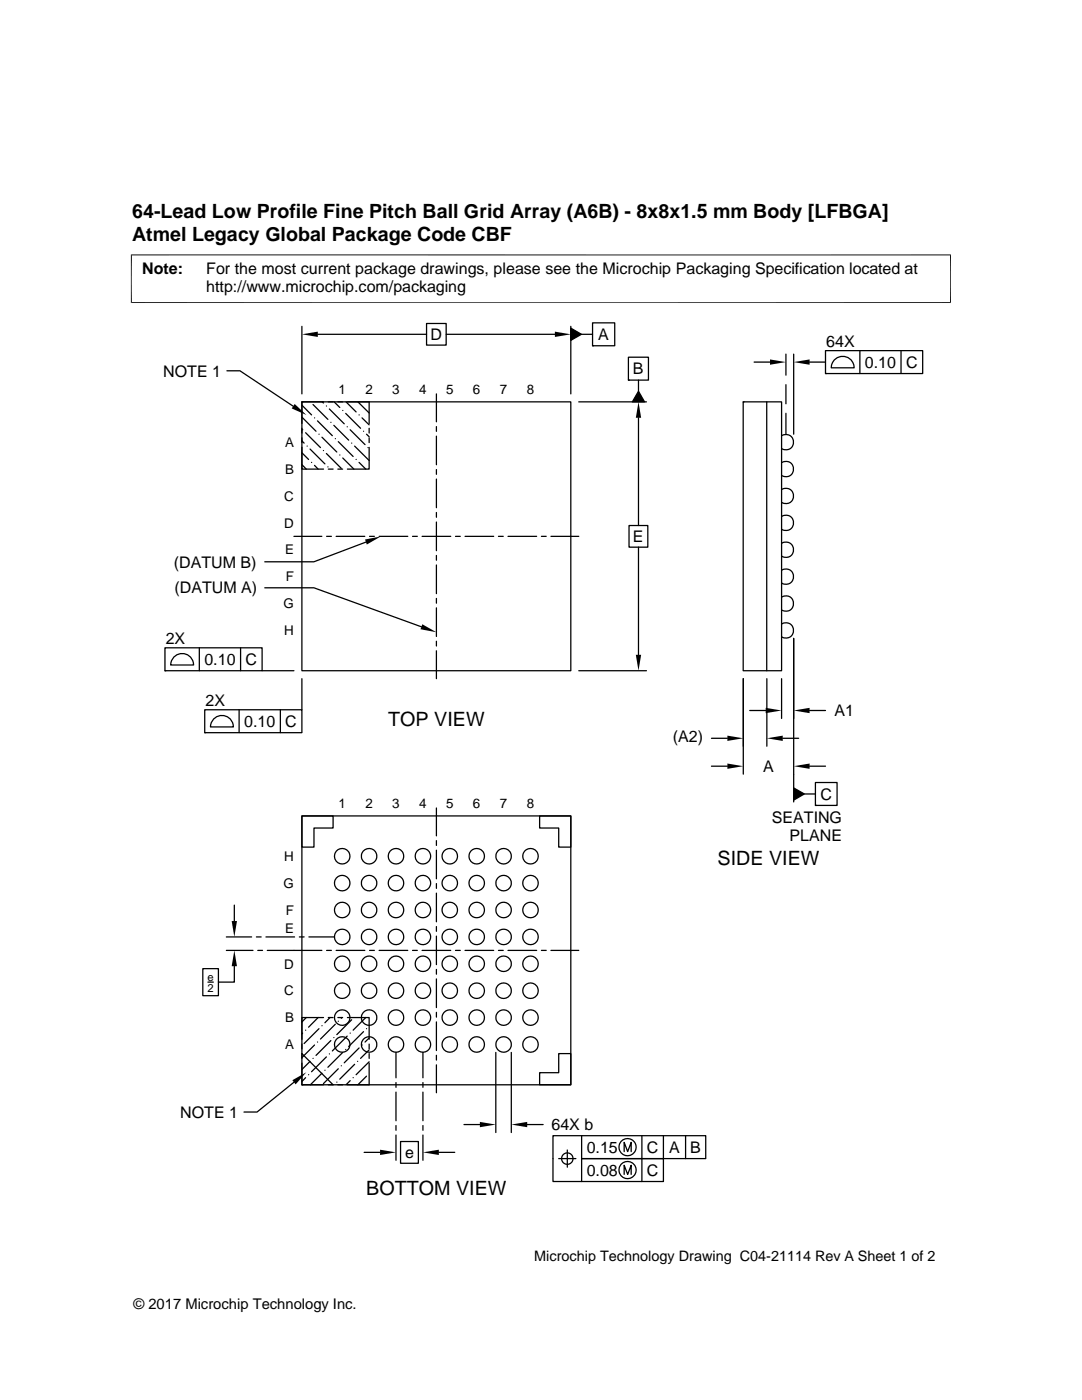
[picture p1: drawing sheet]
<svg xmlns="http://www.w3.org/2000/svg" width="216mm" height="279mm" viewBox="0 0 216 279" stroke-linecap="round" stroke-linejoin="round" font-family="sans-serif">
<g fill="none" stroke="#000" stroke-width=".25">
<path d="M45.3 74h2.6l10.6 7.1M60.2 65.1v13.5M63.4 66.7h21.7M85.1 64.6h3.9v4.3h-3.9zM87.1 78.6v5.6M89 66.7h21.7M113.9 65.5l2.1 1.2-2.1 1.2zM113.9 65.1v13.5M116 66.7h2.2M118.2 64.4h4.5v4.6h-4.5zM118.2 69h.1M125.4 71.3h4v4.6h-4z"/>
<path d="M125.4 75.9h.1M127.4 78.1l1.2 2.1h-2.4zM127.4 75.9v2.2M150.5 72.3h3.1M156.8 70.7v4.2M156.8 76.8v3.8M158.4 70.7v16M161.5 72.3h3.2M164.7 70h19.4v4.5h-19.4zM164.7 74.5h.1M166.6 71.7a2.28 2.28 0 0 1 2.5-.4 2.28 2.28 0 0 1 1.3 2.1h-4.5l.3-1.2zM171.6 70v4.5"/>
<path d="M179.8 70v4.5M60.2 80.2h53.7v53.7h-53.7zM60.2 80.2h.1M60.2 92.7l.9 .9M60.2 90.4l1.4 1.3M60.2 88l.5 .4M60.2 83.2l2.9 2.9M60.2 80.9l2 1.9M60.2 85.5v.9M60.2 87.4v.9M60.2 89.3v4.3h4.4M60.4 85.8h.1"/>
<path d="M61 86.4l2.9 2.9M61.3 89h.1M61.9 89.6l2.9 3M62.2 92.3h.1M62.5 80.7l2.9 3M62.8 92.9l.7 .7M62.8 83.4h.1M63.4 84l2.9 3M63.6 86.7h.1M64.2 87.2l3 3M64.3 80.2l.2 .2M64.5 89.9h.1"/>
<path d="M64.6 80.2h-4.4v4.3M65.1 90.5l3 3M65.1 81h.1M65.4 93.2h.1M65.5 93.6h1M65.5 80.2h1M65.7 81.6l3 3M66 84.3h.1M66.6 84.9l3 2.9M66.7 80.2l1.1 1.1M66.9 87.5h.1M67.4 93.6h1"/>
<path d="M67.4 80.2h1M67.5 88.1l3 3M67.8 90.8h.1M68.4 91.4l2.2 2.2M68.4 81.9h.1M69 82.5l2.9 3M69 80.2l2.1 2M69.3 85.2h.1M69.3 80.2h4.4v4.3M69.9 85.8l2.9 2.9M70.2 88.4h.1M70.8 89l2.9 2.9"/>
<path d="M71.1 91.7h.1M71.4 80.2l2.3 2.2M71.6 92.3l1.4 1.3M71.6 82.8h.1M72.2 83.4l1.5 1.4M72.5 86.1h.1M73.1 86.7l.6 .5M73.4 89.3h.1M73.7 89.3v4.3h-4.4M73.7 85.5v.9M73.7 87.4v.9M87.1 85.1v1"/>
<path d="M87.1 87v5.8M87.1 93.7v1M87.1 95.6v5.7M115.5 80.2h13.5M127.4 83.4v21.5M148.3 80.2h7.7v53.7h-7.7zM148.3 80.2h.1M153 80.2v53.7M156 97.7a1.53 1.53 0 0 1 2.3 1.3 1.53 1.53 0 0 1-2.3 1.2M156 92.3a1.53 1.53 0 0 1 2.3 1.3 1.53 1.53 0 0 1-2.3 1.3M156 87a1.53 1.53 0 0 1 2.3 1.2 1.53 1.53 0 0 1-2.3 1.3M156.8 82.5v4.2"/>
<path d="M52.8 117.3h9.8l21.5 7.8M58.7 107h5.5M65.2 107h.9M67.1 107h5.7M73 108.2l-10.4 3.9h-9.8M73.7 107h1M75.6 107h5.8M82.3 107h1M84.2 107h5.7M87.1 102.3v.9M87.1 104.2v5.7M87.1 110.8v1"/>
<path d="M87.1 112.8v5.7M87.1 119.4v1M90.9 107h.9M92.8 107h5.7M99.5 107h.9M101.4 107h5.7M108 107h1M109.9 107h5.6M125.5 104.9h3.8v4.3h-3.8zM127.4 109.2v21.5M156 119.2a1.53 1.53 0 0 1 2.3 1.2 1.53 1.53 0 0 1-2.3 1.3M156 113.8a1.53 1.53 0 0 1 2.3 1.3 1.53 1.53 0 0 1-2.3 1.3"/>
<path d="M156 108.4a1.53 1.53 0 0 1 2.3 1.3 1.53 1.53 0 0 1-2.3 1.3M156 103.1a1.53 1.53 0 0 1 2.3 1.3 1.53 1.53 0 0 1-2.3 1.2M32.9 129.3h19.4v4.6h-19.4zM32.9 133.9h.1M34.9 131a2.28 2.28 0 0 1 2.4-.4 2.28 2.28 0 0 1 1.3 2.1h-4.5l.3-1.2zM39.8 129.3v4.6M48 129.3v4.6M52.3 133.9h6.4M60.2 135.4v6.2M87.1 121.3v5.7M87.1 128v.9M87.1 129.9v5.5"/>
<path d="M115.5 133.9h13.5M148.3 135.4v19.1M153 135.4v13.5M156 135.4v8M156 124.5a1.53 1.53 0 0 1 2.3 1.3 1.53 1.53 0 0 1-2.3 1.3M158.4 127.4v32.6M40.9 141.6h19.3v4.6h-19.3zM40.9 146.2h.1M42.8 143.3a2.28 2.28 0 0 1 2.4-.3 2.28 2.28 0 0 1 1.4 2.1h-4.6l.3-1.2zM47.7 141.6v4.6M55.9 141.6v4.6M142 147.3h3.1"/>
<path d="M142 152.9h3.1M149.6 141.8h3.2M156.2 147.3h3.2M158.4 157.2l2.1 1.3-2.1 1.2zM160.5 158.5h2.2M161.5 141.8h3.2M161.5 152.9h3.2M162.7 156.2h4.3v4.5h-4.3zM60.2 162.8h6.3v2.4h-3.8v3.9h-2.5zM60.2 162.8h53.7v53.7h-53.7zM87.1 161.2v5.6M87.1 167.8v.9"/>
<path d="M87.1 169.7v5.7M87.1 176.3v1M87.1 178.2v5.8M107.7 162.8h6.2v6.3h-2.4v-3.9h-3.8zM162.7 160.7h.1M40.5 193.3h3.1v5.4h-3.1zM41.5 196h1.1M45.2 187h5M45.2 189.7h5.3M46.8 192.8v3.2h-3.2M46.8 180.6v3.2M51.2 187h.9"/>
<path d="M51.4 189.7h1M53.1 187h5.7M53.3 189.7h10.9M59.7 187h1M61.6 187h5.1M65.2 189.7h.9M67.1 189.7h5.7M73.7 189.7h1M75.6 189.7h5.8M82.3 189.7h1M84.2 189.7h5.7M87.1 184.9v1"/>
<path d="M87.1 186.8v5.7M87.1 193.5v.9M87.1 195.4v5.7M90.9 189.7h.9M92.8 189.7h5.7M99.5 189.7h.9M101.4 189.7h5.7M108 189.7h1M109.9 189.7h5.6M58.7 216l-7.4 5.9h-2.6M60.2 212.2v4.3h4.4M60.2 208.4v.9"/>
<path d="M60.2 211.2v-.9l6.3 6.2h-1M60.2 216.5h.1M60.4 206.2l-.2 .1M61 215.1l-.8 .7M61 205.6h.1M61.1 203.1l-.9 .9M61.6 214.5h.1M61.9 211.8l-1.7 1.6M62.5 211.2h.1M62.8 208.6l-2.6 2.5M63.4 208h.1M63.5 203.1l-1.9 1.9"/>
<path d="M63.6 205.3l-2.9 3M64.2 214.2l-2.3 2.3M64.2 204.7h.1M64.6 203.1h-4.4v4.3M64.8 213.6h.1M65.1 210.9l-2.9 3M65.5 203.1h1M65.7 210.3h.1M65.8 203.1l-1 1M66 207.7l-2.9 2.9M66.6 207.1h.1M66.9 204.4l-3 3"/>
<path d="M67.2 216h.1M67.4 203.1h1M67.4 216.5h1M67.5 213.3l-3 3M67.5 203.8h.1M68.1 212.7h.1M68.2 203.1l-.1 .1M68.4 210l-3 3M69 209.4h.1M69.3 206.8l-3 2.9M69.3 203.1h4.4v4.3M69.9 215.7l-.9 .8"/>
<path d="M69.9 206.2h.1M70.2 203.5l-3 3M70.5 215.1h.1M70.8 212.4l-3 3M71.4 211.8h.1M71.6 209.1l-2.9 3M72.2 208.6h.1M72.5 205.9l-2.9 3M73 203.1l-2.5 2.5M73.1 214.8l-1.7 1.7M73.1 205.3h.1M73.7 211.9l-2.6 2.6"/>
<path d="M73.7 209.5l-1.8 1.7M73.7 208.4v.9M73.7 210.3v.9M73.7 212.2v4.3h-4.4M73.7 207.2l-.9 .8M79 210v5.1M79 216v1M79 218v5.7M84.4 210v5.1M84.4 216v1M84.4 218v5.7M87.1 202v1"/>
<path d="M87.1 203.9v5.8M87.1 210.6v1M87.1 212.5v5.6M98.9 210v16M102 210v16M107.7 214.1h3.8v-3.8h2.4v6.2h-6.2zM72.7 230h3.1M79 224.6v1M79 226.5v5.1M79.9 227.8h3.6v4.4h-3.6zM84.4 224.6v1M84.4 226.5v5.1"/>
<path d="M87.6 230h3.1M92.6 224.4h3.2M105.2 224.4h3.2M111.5 231.2h3.4M113.2 229.5v3.4M116.1 226.7v4.5h16.3v4.6h-22.1v-9.1h30.5v4.5h-24.7v4.6M124.5 229.8v-1.8l.7 1.8 .7-1.8v1.8M124.5 234.4v-1.8l.7 1.8 .7-1.8v1.8M128.1 226.7v9.1M132.4 226.7v4.5M136.8 226.7v4.5"/>
<circle cx="68.3" cy="176.2" r="1.55"/>
<circle cx="68.3" cy="170.9" r="1.55"/>
<circle cx="73.6" cy="176.2" r="1.54"/>
<circle cx="73.6" cy="170.9" r="1.54"/>
<circle cx="79" cy="176.2" r="1.54"/>
<circle cx="79" cy="170.9" r="1.54"/>
<circle cx="84.4" cy="176.2" r="1.55"/>
<circle cx="84.4" cy="170.9" r="1.55"/>
<circle cx="89.8" cy="176.2" r="1.54"/>
<circle cx="89.8" cy="170.9" r="1.54"/>
<circle cx="95.1" cy="176.2" r="1.55"/>
<circle cx="95.1" cy="170.9" r="1.55"/>
<circle cx="100.5" cy="176.2" r="1.54"/>
<circle cx="100.5" cy="170.9" r="1.54"/>
<circle cx="105.9" cy="176.2" r="1.54"/>
<circle cx="105.9" cy="170.9" r="1.54"/>
<circle cx="68.3" cy="181.6" r="1.55"/>
<circle cx="68.3" cy="197.7" r="1.55"/>
<circle cx="68.3" cy="192.3" r="1.55"/>
<circle cx="68.3" cy="187" r="1.54"/>
<circle cx="73.6" cy="181.6" r="1.54"/>
<circle cx="73.6" cy="192.3" r="1.54"/>
<circle cx="73.6" cy="197.7" r="1.54"/>
<circle cx="73.6" cy="187" r="1.54"/>
<circle cx="79" cy="181.6" r="1.55"/>
<circle cx="79" cy="197.7" r="1.54"/>
<circle cx="79" cy="192.3" r="1.54"/>
<circle cx="79" cy="187" r="1.54"/>
<circle cx="84.4" cy="181.6" r="1.55"/>
<circle cx="84.4" cy="192.3" r="1.55"/>
<circle cx="84.4" cy="197.7" r="1.55"/>
<circle cx="84.4" cy="187" r="1.54"/>
<circle cx="89.7" cy="181.6" r="1.54"/>
<circle cx="89.8" cy="197.7" r="1.54"/>
<circle cx="89.8" cy="192.3" r="1.54"/>
<circle cx="89.8" cy="187" r="1.54"/>
<circle cx="95.1" cy="181.6" r="1.55"/>
<circle cx="95.1" cy="197.7" r="1.55"/>
<circle cx="95.1" cy="192.3" r="1.55"/>
<circle cx="95.1" cy="187" r="1.54"/>
<circle cx="100.5" cy="181.6" r="1.54"/>
<circle cx="100.5" cy="197.7" r="1.54"/>
<circle cx="100.5" cy="192.3" r="1.54"/>
<circle cx="100.5" cy="187" r="1.54"/>
<circle cx="105.9" cy="181.6" r="1.55"/>
<circle cx="105.9" cy="197.7" r="1.54"/>
<circle cx="105.9" cy="192.3" r="1.54"/>
<circle cx="105.9" cy="187" r="1.54"/>
<circle cx="68.3" cy="208.5" r="1.55"/>
<circle cx="68.3" cy="203.1" r="1.55"/>
<circle cx="73.6" cy="208.4" r="1.54"/>
<circle cx="73.6" cy="203.1" r="1.54"/>
<circle cx="79" cy="208.5" r="1.55"/>
<circle cx="79" cy="203.1" r="1.54"/>
<circle cx="84.4" cy="208.5" r="1.55"/>
<circle cx="84.4" cy="203.1" r="1.55"/>
<circle cx="89.7" cy="208.4" r="1.54"/>
<circle cx="89.8" cy="203.1" r="1.54"/>
<circle cx="95.1" cy="208.5" r="1.55"/>
<circle cx="95.1" cy="203.1" r="1.55"/>
<circle cx="100.5" cy="208.4" r="1.54"/>
<circle cx="100.5" cy="203.1" r="1.54"/>
<circle cx="105.9" cy="208.5" r="1.55"/>
<circle cx="105.9" cy="203.1" r="1.54"/>
<circle cx="113.2" cy="231.2" r="1.14"/>
<circle cx="125.2" cy="228.9" r="1.72"/>
<circle cx="125.2" cy="233.5" r="1.72"/>
</g>
<g fill="#000">
<path d="M60.2 66.7l3.2-.5v1zM110.7 66.2l3.2 .5-3.2 .5zM113.9 65.5l2.1 1.2-2.1 1.2zM153.6 71.7l3.2 .6-3.2 .5zM158.4 72.3l3.1-.6v1.1zM58.8 80.6l2.4 2.2-3-1.3zM127.4 80.2l.5 3.2h-1zM127.4 78.1l1.2 2.1h-2.4zM72.8 107.7l3.2-.6-2.8 1.6zM84.3 124.6l2.8 1.6-3.2-.6zM126.9 130.7h1l-.5 3.2zM145.1 146.8l3.2 .5-3.2 .6z"/>
<path d="M145.1 152.4l3.2 .5-3.2 .5zM152.8 141.3l3.2 .5-3.2 .5zM153 147.3l3.2-.5v1.1zM158.4 157.2l2.1 1.3-2.1 1.2zM158.4 141.8l3.1-.5v1zM158.4 152.9l3.1-.5v1zM46.2 183.8h1.1l-.5 3.2zM46.8 189.7l.5 3.1h-1.1zM58.3 215.6l2.8-1.6-2.1 2.4zM75.8 229.4l3.2 .6-3.2 .5zM84.4 230l3.2-.6v1.1zM95.8 223.9l3.1 .5-3.1 .6z"/>
<path d="M102 224.4l3.2-.5v1.1z"/>
</g>
<path d="M26.1 50.9h163.7M26.2 50.8v9.7M189.7 50.8v9.7M26.1 60.4h163.7" fill="none" stroke="#000" stroke-width=".2"/>
<g font-size="3.9">
<text x="26.4" y="43.5">64-Lead Low Profile Fine Pitch Ball Grid Array (A6B) - 8x8x1.5 mm Body [LFBGA]</text>
<text x="26.4" y="48">Atmel Legacy Global Package Code CBF</text>
<text x="77.4" y="144.8">TOP VIEW</text>
<text x="143.2" y="172.6">SIDE VIEW</text>
<text x="73.1" y="238.5">BOTTOM VIEW</text>
</g>
<g font-size="3.2">
<text x="28.4" y="54.6">Note:</text>
<text x="41.1" y="58.3">http://www.microchip.com/packaging</text>
<text x="41.1" y="54.6">For the most current package drawings, please see the Microchip Packaging Specification located at</text>
<text x="85.9" y="67.9">D</text>
<text x="119.4" y="67.9">A</text>
<text x="164.9" y="69.2">64X</text>
<text x="32.6" y="75.2">NOTE 1</text>
<text x="126.3" y="74.7">B</text>
<text x="172.6" y="73.4">0.10</text>
<text x="180.8" y="73.4">C</text>
<text x="34.7" y="113.3">(DATUM B)</text>
<text x="126.3" y="108.2">E</text>
<text x="34.8" y="118.4">(DATUM A)</text>
<text x="33.1" y="128.5">2X</text>
<text x="40.8" y="132.7">0.10</text>
<text x="49" y="132.7">C</text>
<text x="41" y="140.9">2X</text>
<text x="166.5" y="142.9">A1</text>
<text x="48.7" y="145.1">0.10</text>
<text x="56.9" y="145.1">C</text>
<text x="134.3" y="148.2">(A2)</text>
<text x="152.3" y="154.1">A</text>
<text x="163.7" y="159.6">C</text>
<text x="154" y="164.2">SEATING</text>
<text x="157.5" y="167.9">PLANE</text>
<text x="35.9" y="223.1">NOTE 1</text>
<text x="110" y="225.6">64X b</text>
<text x="80.8" y="231.1">e</text>
<text x="117.1" y="230.1">0.15</text>
<text x="129.1" y="230.1">C</text>
<text x="133.5" y="230.1">A</text>
<text x="137.7" y="230.1">B</text>
<text x="117.1" y="234.7">0.08</text>
<text x="129.1" y="234.7">C</text>
</g>
<g font-size="2.9">
<text x="106.6" y="251.7">Microchip Technology Drawing C04-21114 Rev A Sheet 1 of 2</text>
<text x="26.6" y="261.3">© 2017 Microchip Technology Inc.</text>
</g>
<g font-size="2.7">
<text x="67.5" y="78.6">1</text>
<text x="72.9" y="78.6">2</text>
<text x="78.3" y="78.6">3</text>
<text x="83.6" y="78.6">4</text>
<text x="89" y="78.6">5</text>
<text x="94.4" y="78.6">6</text>
<text x="99.7" y="78.6">7</text>
<text x="105.1" y="78.6">8</text>
<text x="56.9" y="89.2">A</text>
<text x="56.9" y="94.6">B</text>
<text x="56.7" y="99.9">C</text>
<text x="56.7" y="105.3">D</text>
<text x="56.9" y="110.7">E</text>
<text x="57" y="116">F</text>
<text x="56.6" y="121.4">G</text>
<text x="56.7" y="126.8">H</text>
<text x="67.5" y="161.2">1</text>
<text x="72.9" y="161.2">2</text>
<text x="78.3" y="161.2">3</text>
<text x="83.6" y="161.2">4</text>
<text x="89" y="161.2">5</text>
<text x="94.4" y="161.2">6</text>
<text x="99.7" y="161.2">7</text>
<text x="105.1" y="161.2">8</text>
<text x="56.7" y="171.8">H</text>
<text x="56.6" y="177.2">G</text>
<text x="57" y="182.6">F</text>
<text x="56.9" y="186.2">E</text>
<text x="56.7" y="193.3">D</text>
<text x="56.7" y="198.7">C</text>
<text x="56.9" y="204">B</text>
<text x="56.9" y="209.4">A</text>
</g>
<g font-size="2.2">
<text x="41.4" y="195.7">e</text>
<text x="41.4" y="197.9">2</text>
</g>
</svg>
